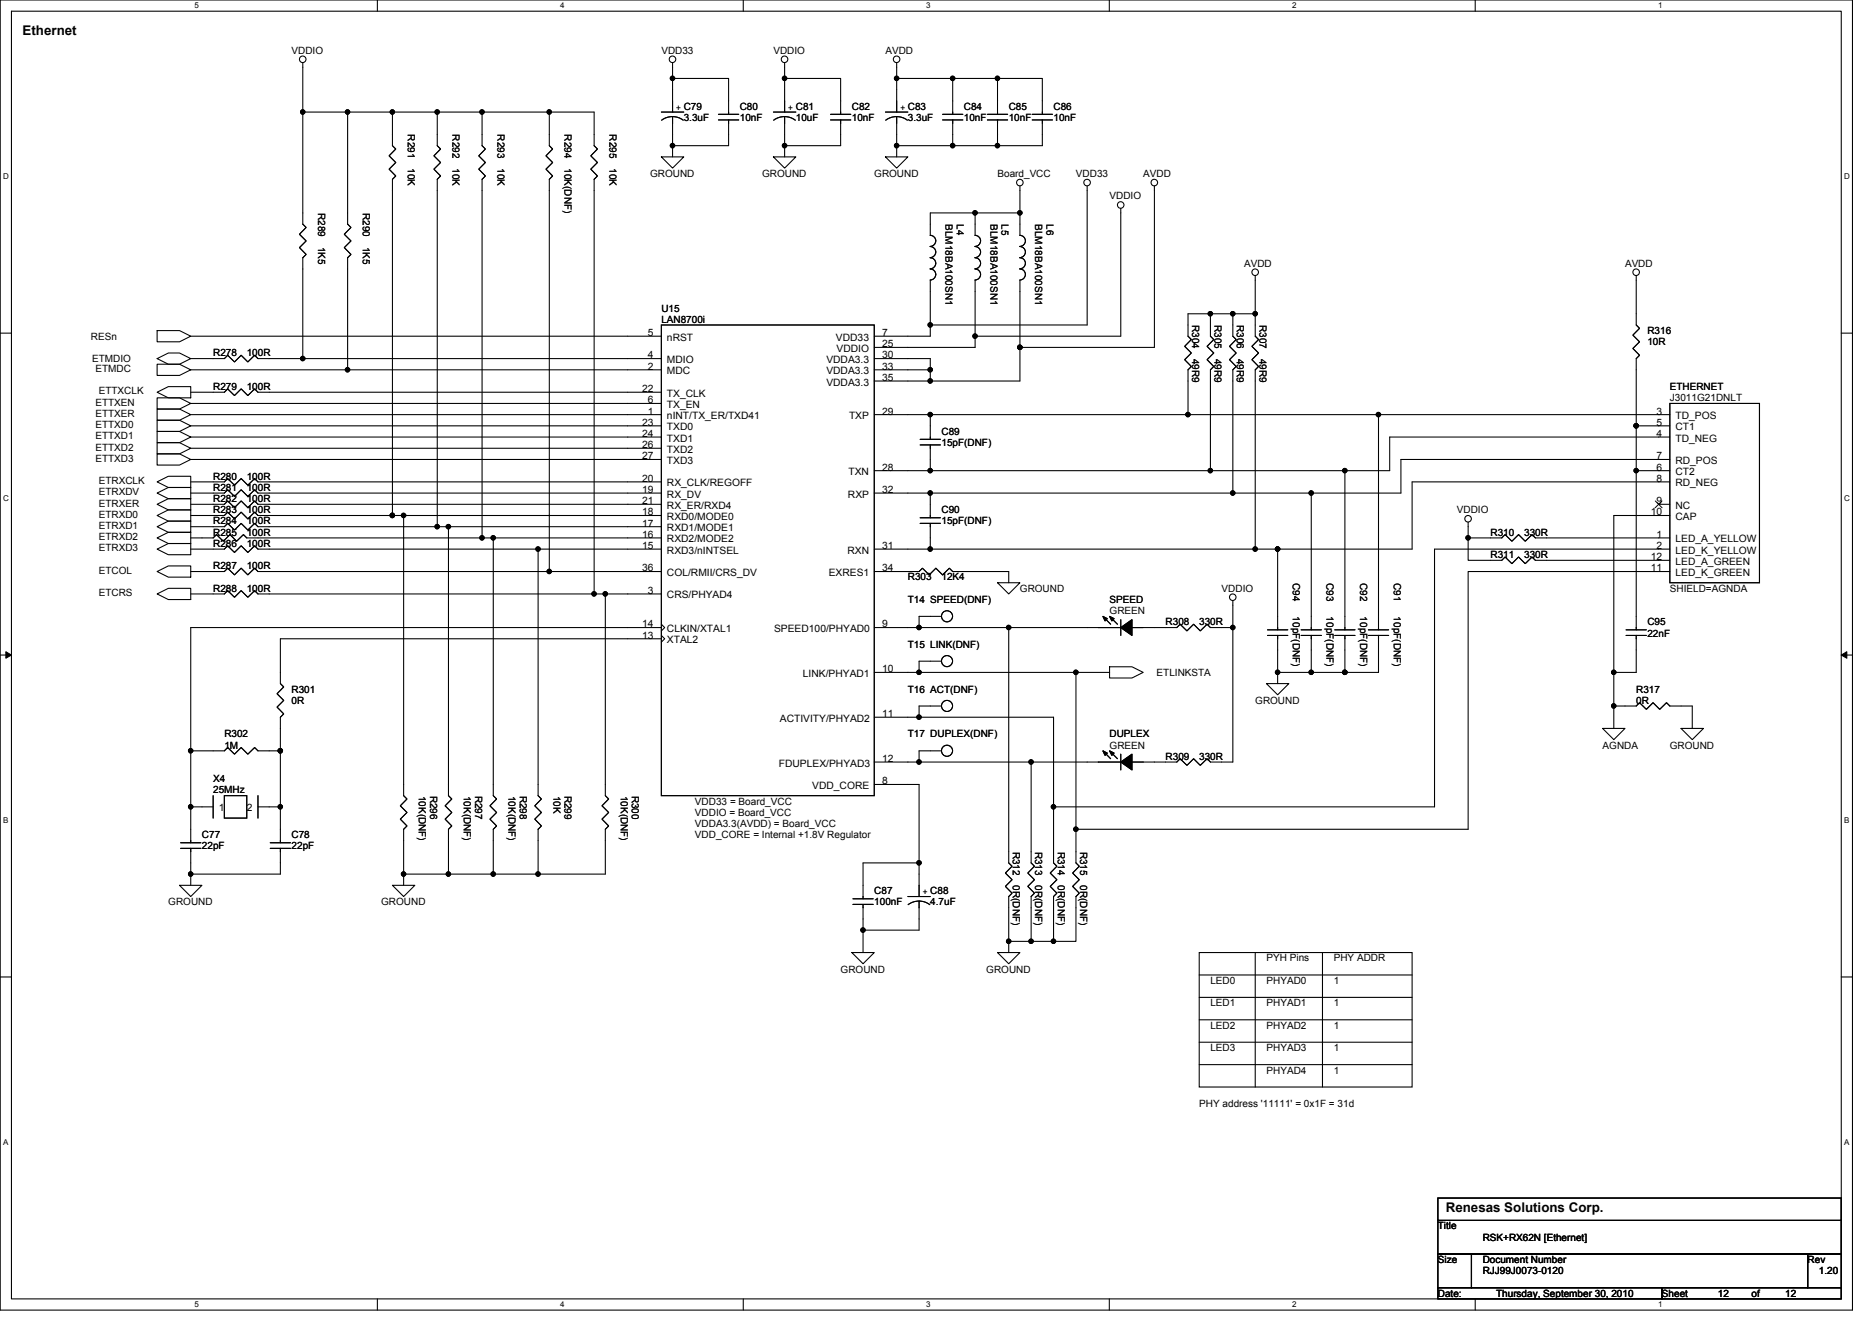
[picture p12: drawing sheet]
<svg xmlns="http://www.w3.org/2000/svg" width="297mm" height="210mm" viewBox="0 0 297 210" stroke-linecap="round" stroke-linejoin="round" font-family="sans-serif">
<path d="M0 0h293.9v207.9h-293.9zM1.8 1.8h290.4v204.3h-290.4z" fill="none" stroke="#000" stroke-width=".17"/>
<g fill="#fff">
<path d="M30.8 .2h.7v1.4h-.7z"/>
<path d="M30.8 206.3h.7v1.4h-.7z"/>
</g>
<path d="M59.9 0v1.8M59.9 206.1v1.8" fill="none" stroke="#000" stroke-width=".17"/>
<g fill="#fff">
<path d="M88.9 .2h.7v1.4h-.7z"/>
<path d="M88.9 206.3h.7v1.4h-.7z"/>
</g>
<path d="M117.9 0v1.8M117.9 206.1v1.8" fill="none" stroke="#000" stroke-width=".17"/>
<g fill="#fff">
<path d="M147 .2h.7v1.4h-.7z"/>
<path d="M147 206.3h.7v1.4h-.7z"/>
</g>
<path d="M176 0v1.8M176 206.1v1.8" fill="none" stroke="#000" stroke-width=".17"/>
<g fill="#fff">
<path d="M205 .2h.7v1.4h-.7z"/>
<path d="M205 206.3h.7v1.4h-.7z"/>
</g>
<path d="M234.1 0v1.8M234.1 206.1v1.8" fill="none" stroke="#000" stroke-width=".17"/>
<g fill="#fff">
<path d="M263.1 .2h.7v1.4h-.7z"/>
<path d="M263.1 206.3h.7v1.4h-.7z"/>
<path d="M.5 27.3h.9v1.4h-.9z"/>
<path d="M292.6 27.3h.9v1.4h-.9z"/>
<path d="M.5 78.4h.9v1.4h-.9z"/>
<path d="M292.6 78.4h.9v1.4h-.9z"/>
</g>
<path d="M0 52.9h1.8M292.2 52.9h1.7" fill="none" stroke="#000" stroke-width=".17"/>
<g fill="#fff">
<path d="M.5 129.5h.8v1.4h-.8z"/>
<path d="M292.6 129.5h.9v1.4h-.9z"/>
</g>
<path d="M0 103.9h1.8M292.2 103.9h1.7" fill="none" stroke="#000" stroke-width=".17"/>
<path d="M.9 103.4l.9 .5-.9 .5zM292.2 103.9l.8-.5v1z" fill="#000" stroke="#000" stroke-width=".16"/>
<g fill="#fff">
<path d="M.5 180.5h.8v1.4h-.8z"/>
<path d="M292.6 180.5h.9v1.4h-.9z"/>
</g>
<g fill="none" stroke="#000" stroke-width=".17">
<path d="M48 17.8v17.8l.6 .5-1.1 1.1 1.1 1-1.1 1.1 1.1 1.1-.6 .5v16M48 9.9v7.9M48 17.8h7.2v17.8l.5 .5-1.1 1.1 1.1 1-1.1 1.1 1.1 1.1-.5 .5v17.8M55.2 17.8h7.1v5.3l.5 .5-1.1 1.1 1.1 1.1-1.1 1 1.1 1.1-.5 .5v53.4M62.3 17.8h7.1v5.3l.5 .5-1 1.1 1 1.1-1 1 1 1.1-.5 .5v55.2M69.4 17.8h7.1v5.3l.5 .5-1 1.1 1 1.1-1 1 1 1.1-.5 .5v56.9M76.5 17.8h10.7v5.3l.5 .5-1.1 1.1 1.1 1.1-1.1 1 1.1 1.1-.5 .5v62.3M87.2 17.8h7.1v5.3l.5 .5-1.1 1.1 1.1 1.1-1.1 1 1.1 1.1-.5 .5v65.8h1.8v32l.5 .6-1.1 1 1.1 1.1-1.1 1.1 1.1 1-.5 .6v7.1h-10.7M104.9 17.8h3.6M105 19.1a2.86 2.86 0 0 1 3.4 0M106.7 12.4v5.4M106.7 9.9v2.5h8.9v5.7"/>
<path d="M106.7 18.5v4.6M114 19h3.2M114 18.1h3.2M115.6 19v4.1h-8.9M122.7 17.8h3.6M122.8 19.1a2.86 2.86 0 0 1 3.4 0M124.5 12.4v5.4M124.5 9.9v2.5h8.9v5.7M124.5 18.5v4.6M131.8 19h3.2M131.8 18.1h3.2M133.4 19v4.1h-8.9"/>
<path d="M140.5 17.8h3.6M140.5 19.1a2.86 2.86 0 0 1 3.5 0M142.3 12.4h8.9v5.7M142.3 9.9v2.5M142.3 18.5v4.6M142.3 12.4v5.4M149.6 19h3.2M149.6 18.1h3.2M151.2 19v4.1M151.2 12.4h7.1M156.7 19h3.2M156.7 18.1h3.2"/>
<path d="M158.3 19v4.1M158.3 12.4h7.1v5.7M158.3 12.4v5.7M163.8 19h3.2M163.8 18.1h3.2M165.4 19v4.1h-7.1M104.9 24.9h3.6l-1.8 1.8zM106.7 23.1v1.8M122.7 24.9h3.6l-1.8 1.8zM124.5 23.1v1.8M140.5 24.9h3.6l-1.8 1.8zM142.3 23.1v1.8"/>
<path d="M142.3 23.1h8.9M151.2 23.1h7.1M154.7 33.8h7.1M154.7 33.8v3.5a.88 .88 0 0 1 .9 .9 .88 .88 0 0 1-.9 .9 .89 .89 0 0 1 .9 .9 .89 .89 0 0 1-.9 .9M154.7 33.8h-7.1v3.5a.88 .88 0 0 1 .9 .9 .88 .88 0 0 1-.9 .9 .89 .89 0 0 1 .9 .9 .89 .89 0 0 1-.9 .9M161.8 37.3a.88 .88 0 0 1 .9 .9 .88 .88 0 0 1-.9 .9 .89 .89 0 0 1 .9 .9 .89 .89 0 0 1-.9 .9M161.8 33.8v3.5M161.8 29.5v4.3M172.5 29.5v22.1h-24.9M177.8 33.1v20.2h-23.1v-8.9M183.2 29.5v25.6h-21.4v-10.7M24.9 52.5h3.6l1.8 .8-1.8 .9h-3.6z"/>
<path d="M24.9 56.9l1.8-.9h1.8l1.8 .9-1.8 .9h-1.8zM24.9 57.8h3.6l1.8 .9-1.8 .9h-3.6zM30.3 58.7h24.9M48 56.9h-7.1l-.5-.5-1.1 1-1-1-1.1 1-1.1-1-.5 .5h-5.3M55.2 58.7h49.7M104.9 51.6h33.8v74.6h-33.8zM104.9 53.3h-74.6M104.9 56.9h-56.9M138.7 58.7h8.9M138.7 56.9h8.9v1.8M147.6 40.9a.88 .88 0 0 1 .9 .9 .88 .88 0 0 1-.9 .9M147.6 42.7a.88 .88 0 0 1 .9 .9 .88 .88 0 0 1-.9 .8"/>
<path d="M147.6 44.4v7.2M147.6 58.7v1.8M147.6 51.6v1.7h-8.9M154.7 40.9a.88 .88 0 0 1 .9 .9 .88 .88 0 0 1-.9 .9M154.7 42.7a.88 .88 0 0 1 .9 .9 .88 .88 0 0 1-.9 .8M154.7 53.3v1.8h-16M161.8 40.9a.88 .88 0 0 1 .9 .9 .88 .88 0 0 1-.9 .9M161.8 42.7a.88 .88 0 0 1 .9 .9 .88 .88 0 0 1-.9 .8M161.8 55.1v5.4h-14.2M192.1 49.8h3.5v3.5l.5 .6-1 1 1 1.1-1 1.1 1 1-.5 .6v19.5M195.6 49.8h3.6M199.2 49.8v3.5l.5 .6-1.1 1 1.1 1.1-1.1 1.1 1.1 1-.5 .6v28.4"/>
<path d="M199.2 43.7v6.1M259.6 43.7v7.9l.6 .5-1.1 1.1 1.1 1-1.1 1.1 1.1 1.1-.6 .5v10.7M24.9 62.2l1.8-.9h3.6v1.8h-3.6zM24.9 63.1h3.6l1.8 .9-1.8 .9h-3.6zM24.9 64.9h3.6l1.8 .9-1.8 .9h-3.6zM24.9 66.7h3.6l1.8 .9-1.8 .9h-3.6zM24.9 68.5h3.6l1.8 .8-1.8 .9h-3.6zM24.9 70.2h3.6l1.8 .9-1.8 .9h-3.6zM24.9 72h3.6l1.8 .9-1.8 .9h-3.6zM24.9 76.5l1.8-.9h3.6v1.7h-3.6zM24.9 78.2l1.8-.9h3.6v1.8h-3.6zM30.3 62.2h5.3l.5-.5 1.1 1.1 1.1-1.1 1 1.1 1.1-1.1 .5 .5h64"/>
<path d="M30.3 64h74.6M30.3 67.6h74.6M30.3 69.3h74.6M30.3 72.9h74.6M30.3 65.8h74.6M30.3 71.1h74.6M30.3 76.5h5.3l.5-.6 1.1 1.1 1.1-1.1 1 1.1 1.1-1.1 .5 .6h64M30.3 78.2h5.3l.5-.5 1.1 1.1 1.1-1.1 1 1.1 1.1-1.1 .5 .5h64M138.7 65.8h8.9v3.9M138.7 74.7h8.9M138.7 78.2h8.9v3.9M138.7 60.5h8.9"/>
<path d="M146 70.6h3.2M146 69.7h3.2M147.6 78.2h48M147.6 70.6v4.1M147.6 65.8h40.9M147.6 74.7h44.5M188.5 65.8h30.2v34.1M188.5 65.8v-7.1l.5-.6-1-1 1-1.1-1-1.1 1-1-.5-.6v-3.5h3.6v3.5l.5 .6-1.1 1 1.1 1.1-1.1 1.1 1.1 1-.5 .6v16M192.1 74.7h21.3M195.6 78.2h12.5M208.1 78.2v21.7M213.4 74.7v25.2"/>
<path d="M218.7 65.8h46.3M259.6 67.6v7.1h5.4M259.6 74.7v25.2M259.6 67.6h5.4M265 64h14.2v28.5h-14.2zM265 69.3h-44.5v5.4h-7.1M265 72.9h-42.7v5.3h-14.2M265 76.5h-40.9v10.6h-21.4M24.9 80l1.8-.9h3.6v1.8h-3.6zM24.9 81.8l1.8-.9h3.6v1.8h-3.6zM24.9 83.6l1.8-.9h3.6v1.8h-3.6zM24.9 85.3l1.8-.8h3.6v1.7h-3.6z"/>
<path d="M24.9 87.1l1.8-.9h3.6v1.8h-3.6zM24.9 90.7l1.8-.9h3.6v1.8h-3.6zM24.9 94.2l1.8-.9h3.6v1.8h-3.6zM30.3 83.6h5.3l.5-.6 1.1 1.1 1.1-1.1 1 1.1 1.1-1.1 .5 .6h28.5M30.3 85.3h3.5l.6-.5 1 1.1 1.1-1.1 1 1.1 1.1-1.1 .6 .5h37.3M30.3 87.1h5.3l.5-.5 1.1 1.1 1.1-1.1 1 1.1 1.1-1.1 .5 .5h44.5M30.3 80h5.3l.5-.5 1.1 1 1.1-1 1 1 1.1-1 .5 .5h64M30.3 81.8h5.3l.5-.5 1.1 1 1.1-1 1 1 1.1-1 .5 .5h21.4M30.3 94.2h5.3l.5-.5 1.1 1.1 1.1-1.1 1 1.1 1.1-1.1 .5 .5h53.4M30.3 90.7h5.3l.5-.6 1.1 1.1 1.1-1.1 1 1.1 1.1-1.1 .5 .6h46.3M62.3 81.8h1.7M64 81.8v44.4l.6 .6-1.1 1 1.1 1.1-1.1 1.1 1.1 1-.6 .6v7.1"/>
<path d="M64 81.8h40.9M69.4 83.6h1.8M71.2 83.6v42.6l.5 .6-1.1 1 1.1 1.1-1.1 1.1 1.1 1-.5 .6v7.1M71.2 83.6h33.7M76.5 85.3h1.8M78.3 85.3v40.9l.5 .6-1.1 1 1.1 1.1-1.1 1.1 1.1 1-.5 .6v7.1M78.3 85.3h26.6M85.4 87.1v39.1l.5 .6-1 1 1 1.1-1 1.1 1 1-.5 .6v7.1M85.4 87.1h19.5M87.2 90.7h17.7M96.1 94.2h8.8M104.9 99.6h-74.6v19.5"/>
<path d="M104.9 99l.6 .6-.6 .5M138.7 90.7h7.1l.6-.6 1 1.1 1.1-1.1 1.1 1.1 1-1.1 .6 .6h8.9v1.8M138.7 99.6h7.1M145.8 99.6h14.3M146 83h3.2M146 82.1h3.2M147.6 83v4.1M147.6 87.1h-8.9M147.6 87.1h51.6M149.4 97.8h-3.6v1.8M158.3 92.5h3.5l-1.7 1.7zM160.1 99.6h17.7"/>
<path d="M160.1 99.6v37.3l.5 .5-1.1 1.1 1.1 1.1-1.1 1 1.1 1.1-.5 .5v7.2M175.2 98l1 1M176.2 98l1.1 1M177.8 98.3v2.5M179.6 99.6h7.1l.6-.6 1 1.1 1.1-1.1 1.1 1.1 1-1.1 .6 .6h1.7M193.8 99.6h1.8M195.6 95.3v4.3M195.6 99.6v21.3h-1.8M199.2 87.1h3.5M201.1 99.9h3.2M202.7 87.1v12.8M206.5 99.9h3.2"/>
<path d="M211.8 99.9h3.2M217.1 99.9h3.2M233 85.3v3.6h5.3l.5-.5 1.1 1 1.1-1 1 1 1.1-1 .5 .5h21.4M233 82.8v2.5h5.3l.5-.5 1.1 1.1 1.1-1.1 1 1.1 1.1-1.1 .5 .5h21.4M258 99.9h3.2M263.2 80h1.8M265 81.8h-8.9v24.9M265 87.1h-37.4v40.9h-60.4M265 90.7h-32v40.9h-62.3M30.3 119.1v8.9M30.3 119.1h5.3l.5-.5 1.1 1.1 1.1-1.1 1 1.1 1.1-1.1 .5 .5h3.6M44.5 119.1v8.9"/>
<path d="M104.9 101.3h-60.4v7.2l.5 .5-1 1.1 1 1-1 1.1 1 1.1-.5 .5v5.3M104.9 100.8l.6 .5-.6 .6M138.7 113.8h7.1M138.7 106.7h7.1M145.8 106.7h24.9v24.9M145.8 113.8h21.4v14.2M149.4 104.9h-3.6v1.8M149.4 112h-3.6v1.8M149.4 119.1h-3.6v1.8M170.7 106.7h5.4M175.2 119.3l1 1.1M176.1 105.8h3.5l1.8 .9-1.8 .9h-3.5z"/>
<path d="M176.2 119.3l1.1 1.1M177.8 119.7v2.5M201 108.5h3.5l-1.8 1.7zM201.1 100.8h3.2M202.7 106.7h5.4M202.7 106.7v1.8M202.7 100.8v5.9M206.5 100.8h3.2M208.1 106.7h5.3M208.1 100.8v5.9M211.8 100.8h3.2M213.4 100.8v5.9"/>
<path d="M217.1 100.8h3.2M218.7 100.8v5.9h-5.3M254.3 115.6h3.5l-1.7 1.7zM256.1 106.7v5.3M256.1 112v3.6M256.1 112h3.5l.6-.5 1 1 1.1-1 1.1 1 1-1 .6 .5h3.5v3.6M258 100.8h3.2M259.6 100.8v5.9h-3.5M266.7 115.6h3.6l-1.8 1.7zM28.7 134.6h3.2M28.7 133.7h3.2M30.3 128v5.7"/>
<path d="M30.3 128h3.5M30.3 134.6v4.1M30.3 138.7v1.8M33.8 126.2v3.6M35.6 126.2h3.6v3.6h-3.6zM40.9 128h3.6v5.7M40.9 126.2v3.6M42.9 134.6h3.2M42.9 133.7h3.2M44.5 134.6v4.1h-14.2M64 138.7v1.8M64 138.7h7.2"/>
<path d="M71.2 138.7h7.1M78.3 138.7h7.1M138.7 120.9h7.1M138.7 124.5h7.1v12.4M145.8 120.9h17.8v16l.5 .5-1 1.1 1 1.1-1 1 1 1.1-.5 .5v7.2h-3.5M163.6 120.9h14.2M167.2 128v8.9l.5 .5-1.1 1.1 1.1 1.1-1.1 1 1.1 1.1-.5 .5v7.2h-3.6M170.7 131.6v5.3l.6 .5-1.1 1.1 1.1 1.1-1.1 1 1.1 1.1-.6 .5v7.2h-3.5M179.6 120.9h7.1l.6-.5 1 1 1.1-1 1.1 1 1-1 .6 .5h1.7M0 155h1.8M28.5 140.5h3.5l-1.7 1.7zM62.3 140.5h3.5l-1.8 1.7z"/>
<path d="M135.2 151.1h3.5l-1.8 1.8zM135.3 143.5h3.3M135.3 142.6h3.3M136.9 147.6v3.5M136.9 143.5v4.1M144.1 142.2h3.5M144.1 143.5a2.86 2.86 0 0 1 3.4 0M145.8 142.2v-5.3h-8.9v5.7M145.8 143v4.6h-8.9M158.3 151.1h3.5l-1.7 1.8zM160.1 149.4v1.7M190.3 151.1h33.8v21.4h-33.8z"/>
<path d="M190.3 154.7h33.8M190.3 158.2h33.8M199.2 151.1v21.4M209.8 151.1v21.4M292.2 155h1.7M190.3 161.8h33.8M190.3 165.4h33.8M190.3 168.9h33.8M228.2 190.1h64v3.5h-64zM228.2 193.6h64v5.4h-64zM228.2 199h5.3v5.3h-5.3zM233.5 199h53.3v5.3h-53.3z"/>
<path d="M286.8 199h5.4v5.3h-5.4zM228.2 204.3h35.5v1.8h-35.5zM263.7 204.3h28.5v1.8h-28.5z"/>
<circle cx="48" cy="9.4" r=".52"/>
<circle cx="106.7" cy="9.4" r=".52"/>
<circle cx="124.5" cy="9.4" r=".52"/>
<circle cx="142.3" cy="9.4" r=".52"/>
<circle cx="161.8" cy="29" r=".52"/>
<circle cx="172.5" cy="29" r=".52"/>
<circle cx="177.8" cy="32.5" r=".52"/>
<circle cx="183.2" cy="29" r=".52"/>
<circle cx="199.2" cy="43.2" r=".52"/>
<circle cx="259.6" cy="43.2" r=".52"/>
<circle cx="150.3" cy="97.8" r=".88"/>
<circle cx="195.6" cy="94.8" r=".52"/>
<circle cx="232.9" cy="82.3" r=".52"/>
<circle cx="150.3" cy="119.1" r=".88"/>
<circle cx="150.3" cy="104.9" r=".88"/>
<circle cx="150.3" cy="112" r=".88"/>
</g>
<g fill="#000" stroke="#000" stroke-width=".17">
<path d="M175 97.8l.7 .3-.4 .4z" fill-rule="evenodd"/>
<path d="M175 97.8l.7 .3-.4 .4z" fill-rule="evenodd"/>
<path d="M176.1 97.8l.7 .3-.4 .4z" fill-rule="evenodd"/>
<path d="M176.1 97.8l.7 .3-.4 .4z" fill-rule="evenodd"/>
<path d="M177.8 99.6l1.8-1.3v2.5z" fill-rule="evenodd"/>
<path d="M177.8 99.6l1.8-1.3v2.5z" fill-rule="evenodd"/>
<path d="M175 119.1l.7 .4-.4 .3z" fill-rule="evenodd"/>
<path d="M175 119.1l.7 .4-.4 .3z" fill-rule="evenodd"/>
<path d="M176.1 119.1l.7 .4-.4 .3z" fill-rule="evenodd"/>
<path d="M176.1 119.1l.7 .4-.4 .3z" fill-rule="evenodd"/>
<path d="M177.8 120.9l1.8-1.2v2.5z" fill-rule="evenodd"/>
<path d="M177.8 120.9l1.8-1.2v2.5z" fill-rule="evenodd"/>
<circle cx="48" cy="17.8" r=".35"/>
<circle cx="55.1" cy="17.8" r=".35"/>
<circle cx="62.3" cy="17.8" r=".35"/>
<circle cx="69.4" cy="17.8" r=".35"/>
<circle cx="76.5" cy="17.8" r=".35"/>
<circle cx="87.1" cy="17.8" r=".35"/>
<circle cx="106.7" cy="12.4" r=".35"/>
<circle cx="124.5" cy="12.4" r=".35"/>
<circle cx="142.3" cy="12.4" r=".35"/>
<circle cx="151.2" cy="12.4" r=".35"/>
<circle cx="158.3" cy="12.4" r=".35"/>
<circle cx="106.7" cy="23.1" r=".35"/>
<circle cx="124.5" cy="23.1" r=".35"/>
<circle cx="142.3" cy="23.1" r=".35"/>
<circle cx="151.2" cy="23.1" r=".35"/>
<circle cx="154.7" cy="33.8" r=".35"/>
<circle cx="158.3" cy="23.1" r=".35"/>
<circle cx="161.8" cy="33.8" r=".35"/>
<circle cx="48" cy="56.9" r=".35"/>
<circle cx="55.1" cy="58.7" r=".35"/>
<circle cx="147.6" cy="51.5" r=".35"/>
<circle cx="147.6" cy="58.7" r=".35"/>
<circle cx="154.7" cy="53.3" r=".35"/>
<circle cx="161.8" cy="55.1" r=".35"/>
<circle cx="192.1" cy="49.8" r=".35"/>
<circle cx="195.6" cy="49.8" r=".35"/>
<circle cx="199.2" cy="49.8" r=".35"/>
<circle cx="147.6" cy="65.8" r=".35"/>
<circle cx="147.6" cy="60.4" r=".35"/>
<circle cx="147.6" cy="78.2" r=".35"/>
<circle cx="147.6" cy="74.7" r=".35"/>
<circle cx="188.5" cy="65.8" r=".35"/>
<circle cx="192.1" cy="74.7" r=".35"/>
<circle cx="195.6" cy="78.2" r=".35"/>
<circle cx="208.1" cy="78.2" r=".35"/>
<circle cx="213.4" cy="74.7" r=".35"/>
<circle cx="218.7" cy="65.8" r=".35"/>
<circle cx="259.6" cy="74.7" r=".35"/>
<circle cx="259.6" cy="67.6" r=".35"/>
<circle cx="62.3" cy="81.8" r=".35"/>
<circle cx="64" cy="81.8" r=".35"/>
<circle cx="69.4" cy="83.6" r=".35"/>
<circle cx="71.1" cy="83.6" r=".35"/>
<circle cx="76.5" cy="85.3" r=".35"/>
<circle cx="78.3" cy="85.3" r=".35"/>
<circle cx="85.4" cy="87.1" r=".35"/>
<circle cx="87.1" cy="90.7" r=".35"/>
<circle cx="94.3" cy="94.2" r=".35"/>
<circle cx="96" cy="94.2" r=".35"/>
<circle cx="145.8" cy="99.6" r=".35"/>
<circle cx="147.6" cy="87.1" r=".35"/>
<circle cx="160" cy="99.6" r=".35"/>
<circle cx="195.6" cy="99.6" r=".35"/>
<circle cx="199.2" cy="87.1" r=".35"/>
<circle cx="202.7" cy="87.1" r=".35"/>
<circle cx="232.9" cy="85.3" r=".35"/>
<circle cx="30.3" cy="119.1" r=".35"/>
<circle cx="44.5" cy="119.1" r=".35"/>
<circle cx="145.8" cy="106.7" r=".35"/>
<circle cx="145.8" cy="113.8" r=".35"/>
<circle cx="170.7" cy="106.7" r=".35"/>
<circle cx="202.7" cy="106.7" r=".35"/>
<circle cx="208.1" cy="106.7" r=".35"/>
<circle cx="213.4" cy="106.7" r=".35"/>
<circle cx="256.1" cy="112" r=".35"/>
<circle cx="256.1" cy="106.7" r=".35"/>
<circle cx="30.3" cy="128" r=".35"/>
<circle cx="30.3" cy="138.7" r=".35"/>
<circle cx="44.5" cy="128" r=".35"/>
<circle cx="64" cy="138.7" r=".35"/>
<circle cx="71.1" cy="138.7" r=".35"/>
<circle cx="78.3" cy="138.7" r=".35"/>
<circle cx="85.4" cy="138.7" r=".35"/>
<circle cx="145.8" cy="120.9" r=".35"/>
<circle cx="145.8" cy="136.9" r=".35"/>
<circle cx="163.6" cy="120.9" r=".35"/>
<circle cx="167.2" cy="128" r=".35"/>
<circle cx="170.7" cy="131.6" r=".35"/>
<circle cx="136.9" cy="147.6" r=".35"/>
<circle cx="160" cy="149.3" r=".35"/>
<circle cx="163.6" cy="149.3" r=".35"/>
<circle cx="167.2" cy="149.3" r=".35"/>
</g>
<path d="M262.7 79.5l1 1.1M263.7 79.5l-1.1 1.1" fill="none" stroke="#000" stroke-width=".16"/>
<g font-size="2.1">
<text x="3.6" y="5.5">Ethernet</text>
<text x="229.4" y="192.2">Renesas Solutions Corp.</text>
</g>
<g font-size="1.6">
<text x="46.3" y="8.5">VDDIO</text>
<text x="104.9" y="8.5">VDD33</text>
<text x="122.7" y="8.5">VDDIO</text>
<text x="140.5" y="8.5">AVDD</text>
<text x="107.2" y="17.4">+ C79</text>
<text x="117.4" y="17.4">C80</text>
<text x="125" y="17.4">+ C81</text>
<text x="135.2" y="17.4">C82</text>
<text x="142.8" y="17.4">+ C83</text>
<text x="152.9" y="17.4">C84</text>
<text x="160.1" y="17.4">C85</text>
<text x="167.2" y="17.4">C86</text>
<text x="64.7" y="21.3" transform="rotate(90 64.7 21.3)">R291</text>
<text x="71.8" y="21.3" transform="rotate(90 71.8 21.3)">R292</text>
<text x="78.9" y="21.3" transform="rotate(90 78.9 21.3)">R293</text>
<text x="89.6" y="21.3" transform="rotate(90 89.6 21.3)">R294</text>
<text x="96.7" y="21.3" transform="rotate(90 96.7 21.3)">R295</text>
<text x="108.5" y="19.2">3.3uF</text>
<text x="117.4" y="19.2">10nF</text>
<text x="126.3" y="19.2">10uF</text>
<text x="135.2" y="19.2">10nF</text>
<text x="144.1" y="19.2">3.3uF</text>
<text x="152.9" y="19.2">10nF</text>
<text x="160.1" y="19.2">10nF</text>
<text x="167.2" y="19.2">10nF</text>
<text x="64.7" y="26.7" transform="rotate(90 64.7 26.7)">10K</text>
<text x="71.8" y="26.7" transform="rotate(90 71.8 26.7)">10K</text>
<text x="78.9" y="26.7" transform="rotate(90 78.9 26.7)">10K</text>
<text x="89.6" y="26.7" transform="rotate(90 89.6 26.7)">10K(DNF)</text>
<text x="96.7" y="26.7" transform="rotate(90 96.7 26.7)">10K</text>
<text x="103.2" y="28.1">GROUND</text>
<text x="120.9" y="28.1">GROUND</text>
<text x="138.7" y="28.1">GROUND</text>
<text x="158.3" y="28.1">Board_VCC</text>
<text x="170.7" y="28.1">VDD33</text>
<text x="181.4" y="28.1">AVDD</text>
<text x="50.5" y="33.8" transform="rotate(90 50.5 33.8)">R289</text>
<text x="57.6" y="33.8" transform="rotate(90 57.6 33.8)">R290</text>
<text x="150" y="35.6" transform="rotate(90 150 35.6)">BLM18BA100SN1</text>
<text x="151.8" y="35.6" transform="rotate(90 151.8 35.6)">L4</text>
<text x="157.2" y="35.6" transform="rotate(90 157.2 35.6)">BLM18BA100SN1</text>
<text x="158.9" y="35.6" transform="rotate(90 158.9 35.6)">L5</text>
<text x="164.3" y="35.6" transform="rotate(90 164.3 35.6)">BLM18BA100SN1</text>
<text x="166" y="35.6" transform="rotate(90 166 35.6)">L6</text>
<text x="176.1" y="31.6">VDDIO</text>
<text x="50.5" y="39.1" transform="rotate(90 50.5 39.1)">1K5</text>
<text x="57.6" y="39.1" transform="rotate(90 57.6 39.1)">1K5</text>
<text x="197.4" y="42.3">AVDD</text>
<text x="257.8" y="42.3">AVDD</text>
<text x="14.4" y="53.9">RESn</text>
<text x="102.8" y="53.3">5</text>
<text x="104.9" y="49.4">U15</text>
<text x="104.9" y="51.2">LAN8700i</text>
<text x="140" y="53.3">7</text>
<text x="189.2" y="51.6" transform="rotate(90 189.2 51.6)">R304</text>
<text x="192.7" y="51.6" transform="rotate(90 192.7 51.6)">R305</text>
<text x="196.3" y="51.6" transform="rotate(90 196.3 51.6)">R306</text>
<text x="199.8" y="51.6" transform="rotate(90 199.8 51.6)">R307</text>
<text x="261.4" y="53">R316</text>
<text x="14.6" y="57.4">ETMDIO</text>
<text x="15.2" y="59">ETMDC</text>
<text x="33.8" y="56.5">R278</text>
<text x="39.2" y="56.5">100R</text>
<text x="102.8" y="58.7">2</text>
<text x="102.8" y="56.9">4</text>
<text x="105.8" y="59.4">MDC</text>
<text x="105.8" y="57.6">MDIO</text>
<text x="105.8" y="54.1">nRST</text>
<text x="131.1" y="57.6">VDDA3.3</text>
<text x="131.1" y="59.4">VDDA3.3</text>
<text x="132.6" y="54.1">VDD33</text>
<text x="132.7" y="55.8">VDDIO</text>
<text x="140" y="55.1">25</text>
<text x="140" y="56.9">30</text>
<text x="140" y="58.7">33</text>
<text x="189.2" y="56.9" transform="rotate(90 189.2 56.9)">49R9</text>
<text x="192.7" y="56.9" transform="rotate(90 192.7 56.9)">49R9</text>
<text x="196.3" y="56.9" transform="rotate(90 196.3 56.9)">49R9</text>
<text x="199.8" y="56.9" transform="rotate(90 199.8 56.9)">49R9</text>
<text x="261.4" y="54.8">10R</text>
<text x="15.2" y="64.4">ETTXEN</text>
<text x="15.7" y="62.6">ETTXCLK</text>
<text x="33.8" y="61.9">R279</text>
<text x="39.2" y="61.9">100R</text>
<text x="101.9" y="62.2">22</text>
<text x="102.8" y="65.8">1</text>
<text x="102.8" y="64">6</text>
<text x="105.8" y="64.7">TX_EN</text>
<text x="105.8" y="62.9">TX_CLK</text>
<text x="131.1" y="61.2">VDDA3.3</text>
<text x="140" y="65.8">29</text>
<text x="140" y="60.4">35</text>
<text x="262.8" y="65.8">3</text>
<text x="265" y="63.6">J3011G21DNLT</text>
<text x="265" y="61.9">ETHERNET</text>
<text x="15.2" y="66.1">ETTXER</text>
<text x="15.2" y="67.9">ETTXD0</text>
<text x="15.2" y="69.7">ETTXD1</text>
<text x="15.2" y="71.5">ETTXD2</text>
<text x="101.9" y="67.5">23</text>
<text x="101.9" y="69.3">24</text>
<text x="101.9" y="71.1">26</text>
<text x="105.8" y="66.5">nINT/TX_ER/TXD41</text>
<text x="105.8" y="68.3">TXD0</text>
<text x="105.8" y="70.1">TXD1</text>
<text x="105.8" y="71.8">TXD2</text>
<text x="134.7" y="66.5">TXP</text>
<text x="149.4" y="69">C89</text>
<text x="149.4" y="70.8">15pF(DNF)</text>
<text x="262.8" y="69.3">4</text>
<text x="262.8" y="67.5">5</text>
<text x="265.8" y="66.5">TD_POS</text>
<text x="265.8" y="70.1">TD_NEG</text>
<text x="265.8" y="68.3">CT1</text>
<text x="15.2" y="73.3">ETTXD3</text>
<text x="15.7" y="76.8">ETRXCLK</text>
<text x="33.8" y="76.1">R280</text>
<text x="33.8" y="77.9">R281</text>
<text x="39.2" y="76.1">100R</text>
<text x="39.2" y="77.9">100R</text>
<text x="101.9" y="76.4">20</text>
<text x="101.9" y="72.9">27</text>
<text x="105.8" y="77.2">RX_CLK/REGOFF</text>
<text x="105.8" y="73.6">TXD3</text>
<text x="134.6" y="75.4">TXN</text>
<text x="140" y="74.7">28</text>
<text x="262.8" y="74.7">6</text>
<text x="262.8" y="72.9">7</text>
<text x="262.8" y="76.4">8</text>
<text x="265.8" y="75.4">CT2</text>
<text x="265.8" y="73.6">RD_POS</text>
<text x="265.8" y="77.2">RD_NEG</text>
<text x="15.7" y="78.6">ETRXDV</text>
<text x="15.7" y="80.4">ETRXER</text>
<text x="15.7" y="82.1">ETRXD0</text>
<text x="15.7" y="83.9">ETRXD1</text>
<text x="33.8" y="79.7">R282</text>
<text x="33.8" y="81.4">R283</text>
<text x="33.8" y="83.2">R284</text>
<text x="39.2" y="79.7">100R</text>
<text x="39.2" y="81.4">100R</text>
<text x="39.2" y="83.2">100R</text>
<text x="101.9" y="83.5">17</text>
<text x="101.9" y="81.8">18</text>
<text x="101.9" y="78.2">19</text>
<text x="101.9" y="80">21</text>
<text x="105.8" y="82.5">RXD0/MODE0</text>
<text x="105.8" y="79">RX_DV</text>
<text x="105.8" y="80.7">RX_ER/RXD4</text>
<text x="134.6" y="79">RXP</text>
<text x="140" y="78.2">32</text>
<text x="149.4" y="81.4">C90</text>
<text x="149.4" y="83.2">15pF(DNF)</text>
<text x="231.2" y="81.4">VDDIO</text>
<text x="261.9" y="81.8">10</text>
<text x="262.8" y="80">9</text>
<text x="265.8" y="80.7">NC</text>
<text x="265.8" y="82.5">CAP</text>
<text x="15.7" y="85.7">ETRXD2</text>
<text x="15.7" y="87.5">ETRXD3</text>
<text x="33.8" y="86.8">R286</text>
<text x="33.8" y="85">R285</text>
<text x="39.2" y="86.8">100R</text>
<text x="39.2" y="85">100R</text>
<text x="101.9" y="87.1">15</text>
<text x="101.9" y="85.3">16</text>
<text x="105.8" y="87.8">RXD3/nINTSEL</text>
<text x="105.8" y="86.1">RXD2/MODE2</text>
<text x="105.8" y="84.3">RXD1/MODE1</text>
<text x="134.5" y="87.8">RXN</text>
<text x="140" y="87.1">31</text>
<text x="236.5" y="85">R310</text>
<text x="236.5" y="88.5">R311</text>
<text x="241.8" y="85">330R</text>
<text x="241.8" y="88.5">330R</text>
<text x="261.9" y="88.9">12</text>
<text x="262.8" y="85.3">1</text>
<text x="262.8" y="87.1">2</text>
<text x="265.8" y="86.1">LED_A_YELLOW</text>
<text x="265.8" y="87.8">LED_K_YELLOW</text>
<text x="265.8" y="89.6">LED_A_GREEN</text>
<text x="15.7" y="91">ETCOL</text>
<text x="15.7" y="94.6">ETCRS</text>
<text x="33.8" y="93.9">R288</text>
<text x="33.8" y="90.3">R287</text>
<text x="39.2" y="93.9">100R</text>
<text x="39.2" y="90.3">100R</text>
<text x="101.9" y="90.7">36</text>
<text x="102.8" y="94.2">3</text>
<text x="105.8" y="95">CRS/PHYAD4</text>
<text x="105.8" y="91.4">COL/RMII/CRS_DV</text>
<text x="131.5" y="91.4">EXRES1</text>
<text x="140" y="90.7">34</text>
<text x="144.1" y="92.1">R303</text>
<text x="144.1" y="95.7">T14 SPEED(DNF)</text>
<text x="149.4" y="92.1">12K4</text>
<text x="161.8" y="93.9">GROUND</text>
<text x="176.1" y="95.7">SPEED</text>
<text x="193.8" y="93.9">VDDIO</text>
<text x="205.2" y="92.5" transform="rotate(90 205.2 92.5)">C94</text>
<text x="210.5" y="92.5" transform="rotate(90 210.5 92.5)">C93</text>
<text x="215.8" y="92.5" transform="rotate(90 215.8 92.5)">C92</text>
<text x="221.2" y="92.5" transform="rotate(90 221.2 92.5)">C91</text>
<text x="261.9" y="90.7">11</text>
<text x="265" y="93.9">SHIELD=AGNDA</text>
<text x="265.8" y="91.4">LED_K_GREEN</text>
<text x="101.9" y="101.3">13</text>
<text x="101.9" y="99.5">14</text>
<text x="105.8" y="100.3">CLKIN/XTAL1</text>
<text x="122.8" y="100.3">SPEED100/PHYAD0</text>
<text x="140" y="99.5">9</text>
<text x="176.1" y="97.4">GREEN</text>
<text x="185" y="99.2">R308</text>
<text x="190.3" y="99.2">330R</text>
<text x="205.2" y="97.8" transform="rotate(90 205.2 97.8)">10pF(DNF)</text>
<text x="210.5" y="97.8" transform="rotate(90 210.5 97.8)">10pF(DNF)</text>
<text x="215.8" y="97.8" transform="rotate(90 215.8 97.8)">10pF(DNF)</text>
<text x="221.2" y="97.8" transform="rotate(90 221.2 97.8)">10pF(DNF)</text>
<text x="261.4" y="99.2">C95</text>
<text x="261.4" y="101">22nF</text>
<text x="105.8" y="102.1">XTAL2</text>
<text x="127.4" y="107.4">LINK/PHYAD1</text>
<text x="140" y="106.7">10</text>
<text x="144.1" y="102.8">T15 LINK(DNF)</text>
<text x="183.5" y="107.2">ETLINKSTA</text>
<text x="46.3" y="109.9">R301</text>
<text x="46.3" y="111.7">0R</text>
<text x="140" y="113.8">11</text>
<text x="144.1" y="109.9">T16 ACT(DNF)</text>
<text x="199.2" y="111.7">GROUND</text>
<text x="259.6" y="109.9">R317</text>
<text x="259.6" y="111.7">0R</text>
<text x="35.6" y="117">R302</text>
<text x="35.6" y="118.8">1M</text>
<text x="123.7" y="114.5">ACTIVITY/PHYAD2</text>
<text x="144.1" y="117">T17 DUPLEX(DNF)</text>
<text x="176.1" y="118.8">GREEN</text>
<text x="176.1" y="117">DUPLEX</text>
<text x="254.3" y="118.8">AGNDA</text>
<text x="265" y="118.8">GROUND</text>
<text x="33.8" y="124.1">X4</text>
<text x="33.8" y="125.9">25MHz</text>
<text x="123.6" y="121.6">FDUPLEX/PHYAD3</text>
<text x="128.9" y="125.2">VDD_CORE</text>
<text x="140" y="124.4">8</text>
<text x="140" y="120.9">12</text>
<text x="185" y="120.5">R309</text>
<text x="190.3" y="120.5">330R</text>
<text x="34.7" y="128.7">1</text>
<text x="39.2" y="128.7">2</text>
<text x="66.5" y="126.2" transform="rotate(90 66.5 126.2)">10K(DNF)</text>
<text x="68.3" y="126.2" transform="rotate(90 68.3 126.2)">R296</text>
<text x="73.6" y="126.2" transform="rotate(90 73.6 126.2)">10K(DNF)</text>
<text x="75.4" y="126.2" transform="rotate(90 75.4 126.2)">R297</text>
<text x="80.7" y="126.2" transform="rotate(90 80.7 126.2)">10K(DNF)</text>
<text x="82.5" y="126.2" transform="rotate(90 82.5 126.2)">R298</text>
<text x="87.8" y="126.2" transform="rotate(90 87.8 126.2)">10K</text>
<text x="89.6" y="126.2" transform="rotate(90 89.6 126.2)">R299</text>
<text x="98.5" y="126.2" transform="rotate(90 98.5 126.2)">10K(DNF)</text>
<text x="100.3" y="126.2" transform="rotate(90 100.3 126.2)">R300</text>
<text x="110.3" y="127.7">VDD33 = Board_VCC</text>
<text x="110.3" y="129.4">VDDIO = Board_VCC</text>
<text x="110.3" y="131.2">VDDA3.3(AVDD) = Board_VCC</text>
<text x="32" y="133">C77</text>
<text x="32" y="134.8">22pF</text>
<text x="46.3" y="133">C78</text>
<text x="46.3" y="134.8">22pF</text>
<text x="110.3" y="133">VDD_CORE = Internal +1.8V Regulator</text>
<text x="160.7" y="135.1" transform="rotate(90 160.7 135.1)">R312</text>
<text x="164.3" y="135.1" transform="rotate(90 164.3 135.1)">R313</text>
<text x="167.8" y="135.1" transform="rotate(90 167.8 135.1)">R314</text>
<text x="171.4" y="135.1" transform="rotate(90 171.4 135.1)">R315</text>
<text x="26.7" y="143.7">GROUND</text>
<text x="60.5" y="143.7">GROUND</text>
<text x="138.7" y="141.9">C87</text>
<text x="138.7" y="143.7">100nF</text>
<text x="146.4" y="141.9">+ C88</text>
<text x="147.6" y="143.7">4.7uF</text>
<text x="160.7" y="140.5" transform="rotate(90 160.7 140.5)">0R(DNF)</text>
<text x="164.3" y="140.5" transform="rotate(90 164.3 140.5)">0R(DNF)</text>
<text x="167.8" y="140.5" transform="rotate(90 167.8 140.5)">0R(DNF)</text>
<text x="171.4" y="140.5" transform="rotate(90 171.4 140.5)">0R(DNF)</text>
<text x="133.4" y="154.3">GROUND</text>
<text x="156.5" y="154.3">GROUND</text>
<text x="201" y="152.5">PYH Pins</text>
<text x="211.6" y="152.5">PHY ADDR</text>
<text x="192.1" y="156.1">LED0</text>
<text x="192.1" y="159.7">LED1</text>
<text x="201" y="156.1">PHYAD0</text>
<text x="201" y="159.7">PHYAD1</text>
<text x="211.6" y="156.1">1</text>
<text x="211.6" y="159.7">1</text>
<text x="192.1" y="163.2">LED2</text>
<text x="192.1" y="166.8">LED3</text>
<text x="201" y="163.2">PHYAD2</text>
<text x="201" y="166.8">PHYAD3</text>
<text x="211.6" y="163.2">1</text>
<text x="211.6" y="166.8">1</text>
<text x="201" y="170.3">PHYAD4</text>
<text x="211.6" y="170.3">1</text>
<text x="190.3" y="175.7">PHY address '11111' = 0x1F = 31d</text>
<text x="228.2" y="195.1">Title</text>
<text x="235.3" y="196.8">RSK+RX62N [Ethernet]</text>
<text x="228.2" y="200.4">Size</text>
<text x="235.3" y="200.4">Document Number</text>
<text x="235.3" y="202.2">RJJ99J0073-0120</text>
<text x="286.8" y="200.4">Rev</text>
<text x="288.6" y="202.2">1.20</text>
<text x="228.2" y="205.7">Date:</text>
<text x="237.4" y="205.7">Thursday, September 30, 2010</text>
<text x="263.7" y="205.7">Sheet</text>
<text x="272.6" y="205.7">12</text>
<text x="277.9" y="205.7">of</text>
<text x="283.3" y="205.7">12</text>
</g>
<g font-size="1.3">
<text x="30.8" y="1.3">5</text>
<text x="88.9" y="1.3">4</text>
<text x="147" y="1.3">3</text>
<text x="205" y="1.3">2</text>
<text x="263.1" y="1.3">1</text>
<text x=".5" y="28.4">D</text>
<text x="292.6" y="28.4">D</text>
<text x=".5" y="79.5">C</text>
<text x="292.6" y="79.5">C</text>
<text x=".5" y="130.6">B</text>
<text x="292.6" y="130.6">B</text>
<text x=".5" y="181.7">A</text>
<text x="292.6" y="181.7">A</text>
<text x="30.8" y="207.4">5</text>
<text x="88.9" y="207.4">4</text>
<text x="147" y="207.4">3</text>
<text x="205" y="207.4">2</text>
<text x="263.1" y="207.4">1</text>
</g>
</svg>
